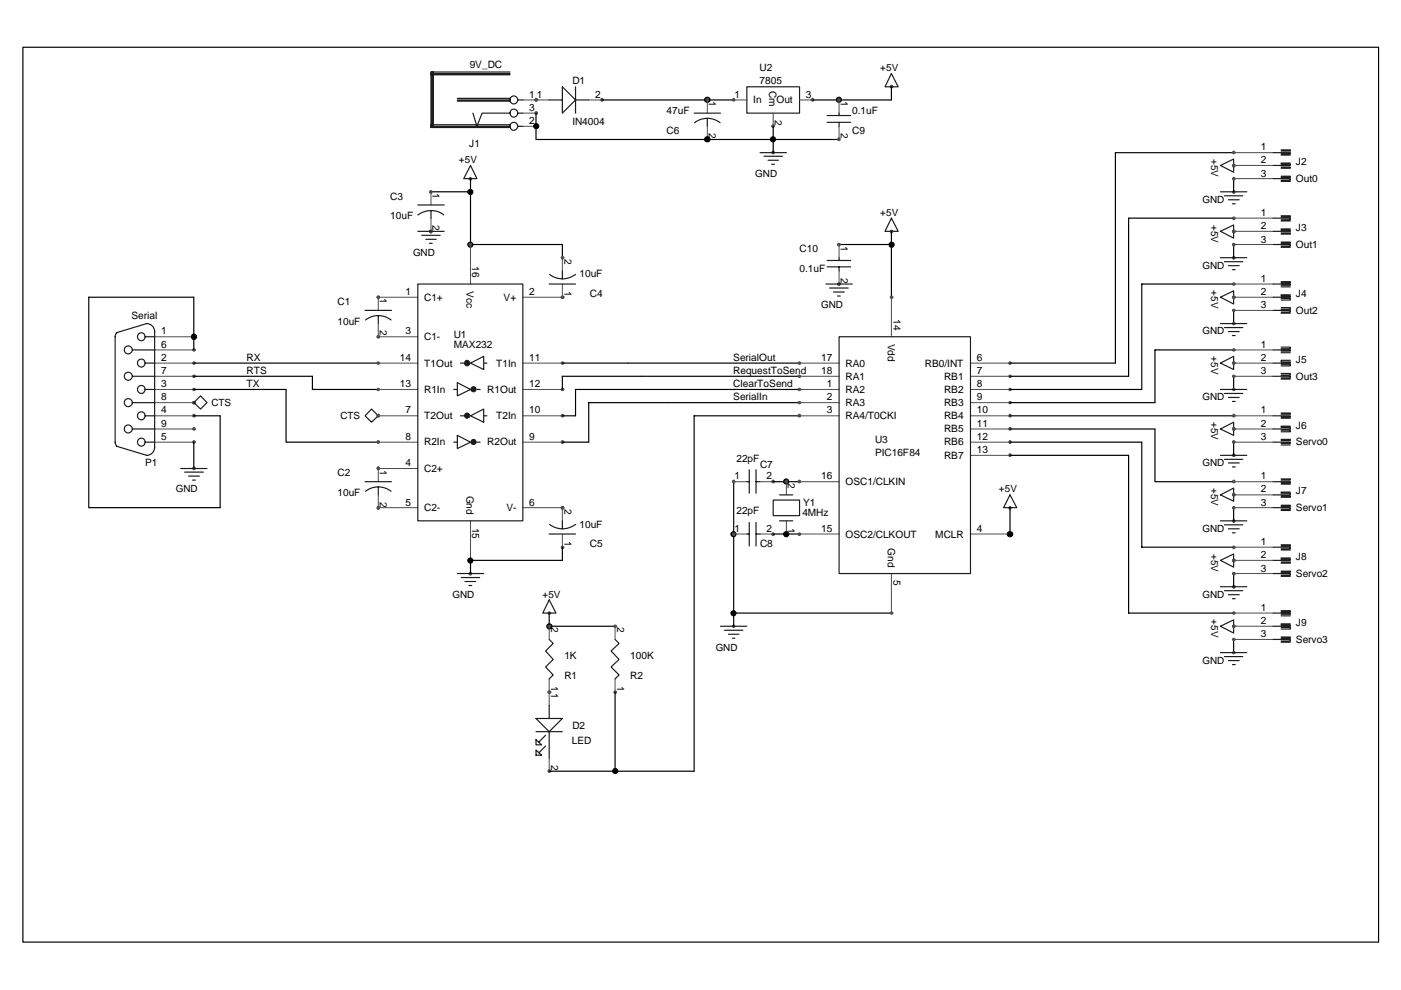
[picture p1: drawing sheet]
<svg xmlns="http://www.w3.org/2000/svg" width="297mm" height="210mm" viewBox="0 0 297 210" stroke-linecap="round" stroke-linejoin="round" font-family="sans-serif">
<g fill="none" stroke="#000" stroke-width=".25">
<path d="M4.9 10h287.4v189.7h-287.4zM189 18.4v2.8h-16.7M99.8 37.9v13.9h19.4v2.8M113.6 24v5.6h64.3M127.6 21.2h28M163.9 26.8v5.6M261.6 32.4h-25.1v44.6h-22.4M261.6 37.9v2.8M91.4 40.7h8.4M177.9 51.8h11.1M189 49v14M261.6 46.3h-22.3v33.5h-25.2"/>
<path d="M261.6 51.8v2.8M41.1 74.2v-11.2h-22.3v44.6h27.9v-19.4h-5.6M41.1 77h39.1M41.1 79.8h25.1v2.8h14M119.2 77h50.3M169.5 79.8h-50.3v2.8M261.6 60.2h-19.5v22.4h-28M261.6 74.2h-16.7v11.2h-30.8M261.6 65.8v2.8M261.6 79.8v2.8M41.1 82.6h19.5v11.2h19.6M41.1 93.8v5.5"/>
<path d="M169.5 88.2h-22.3v75.3h-16.8v-16.8M169.5 82.6h-47.5v5.6h-2.8M169.5 85.4h-44.7v8.4h-5.6M214.1 91h30.8v11.1h16.7M214.1 88.2h47.5M214.1 93.8h28v22.2h19.5M214.1 96.5h25.2v33.5h22.3M261.6 93.8v2.7M119.2 116v2.8h-19.4v2.8M155.6 102.1v27.9h33.4M163.9 102.1h5.6M163.9 113.2h5.6"/>
<path d="M214.1 107.6v5.6M261.6 107.6v2.8M116.4 130v2.8h14M155.6 130v2.8M261.6 121.6v2.8M261.6 135.6v2.8M116.4 163.5h14"/>
</g>
<g fill="none" stroke="#4c4c4c" stroke-width=".21">
<path d="M110.9 26.8h2.7M110.9 24h2.7M110.9 21.2h5.5M124.8 21.2h2.8M150 21.2v2.8M150 26.8v2.8M155.6 21.2h2.7M163.9 24v2.8M169.5 21.2h2.8M177.9 21.2v2.8M177.9 26.8v2.8M261.6 32.4h8.3"/>
<path d="M261.6 35.1h8.3M261.6 37.9h8.3M91.4 40.7v2.8M91.4 46.3v2.7M99.8 51.8v8.4M119.2 54.6v2.8M177.9 51.8v2.8M177.9 57.4v2.8M261.6 46.3h8.3M261.6 49h8.3M261.6 51.8h8.3M32.8 79.8h8.3"/>
<path d="M32.8 77h8.3M32.8 74.2h8.3M32.8 71.4h8.3M80.2 77h8.4M80.2 68.6v2.8h8.4M88.6 63h-8.4v2.8M110.9 77h8.3M119.2 60.2v2.8h-8.3M169.5 79.8h8.4M169.5 77h8.4M189 63v8.4M205.8 79.8h8.3"/>
<path d="M205.8 77h8.3M261.6 79.8h8.3M261.6 77h8.3M261.6 74.2h8.3M261.6 63h8.3M261.6 60.2h8.3M261.6 65.8h8.3M32.8 93.8h8.3M32.8 91h8.3M32.8 88.2h8.3M32.8 85.4h8.3M32.8 82.6h8.3"/>
<path d="M80.2 93.8h8.4M80.2 88.2h8.4M80.2 82.6h8.4M88.6 99.3h-8.4v2.8M110.9 93.8h8.3M110.9 88.2h8.3M110.9 82.6h8.3M169.5 88.2h8.4M169.5 85.4h8.4M169.5 82.6h8.4M205.8 93.8h8.3M205.8 91h8.3"/>
<path d="M205.8 88.2h8.3M205.8 85.4h8.3M205.8 82.6h8.3M205.8 96.5h8.3M261.6 93.8h8.3M261.6 91h8.3M261.6 88.2h8.3M80.2 104.9v2.7h8.4M99.8 110.4v8.4M110.9 107.6h8.3v2.8M119.2 113.2v2.8M155.6 102.1h2.7"/>
<path d="M155.6 113.2h2.7M161.1 102.1h2.8M161.1 113.2h2.8M166.7 102.1v2.8M166.7 110.4v2.8M169.5 102.1h8.4M169.5 113.2h8.4M205.8 113.2h8.3M261.6 107.6h8.3M261.6 102.1h8.3M261.6 104.9h8.3M261.6 116h8.3"/>
<path d="M261.6 118.8h8.3M116.4 132.8v2.8M130.4 132.8v2.8M189 121.6v8.4M261.6 121.6h8.3M261.6 130h8.3M261.6 132.8h8.3M261.6 135.6h8.3M116.4 144v5.5M130.4 144v2.7M116.4 160.7v2.8"/>
</g>
<g fill="#4c4c4c" stroke="#4c4c4c" stroke-width=".21">
<path d="M40.9 85.2h.5v.3l-.5 .1z" fill-rule="evenodd"/>
<path d="M40.9 82.4h.5v.3l-.5 .1z" fill-rule="evenodd"/>
<path d="M40.9 79.6h.5v.3l-.5 .1z" fill-rule="evenodd"/>
<path d="M40.9 76.8h.5v.3l-.5 .1z" fill-rule="evenodd"/>
<path d="M40.9 74l.5 .1v.2l-.5 .1z" fill-rule="evenodd"/>
<path d="M40.9 71.2l.5 .1v.2l-.5 .1z" fill-rule="evenodd"/>
<path d="M40.9 85.2h.5v.3l-.5 .1z" fill-rule="evenodd"/>
<path d="M119.1 62.8l.4 .1v.3h-.4z" fill-rule="evenodd"/>
<path d="M119.1 82.4h.4v.3l-.4 .1z" fill-rule="evenodd"/>
<path d="M119.1 76.8h.4v.3l-.4 .1z" fill-rule="evenodd"/>
<path d="M116.3 129.8h.4v.3l-.4 .1z" fill-rule="evenodd"/>
<path d="M116.3 146.6h.4v.3h-.4z" fill-rule="evenodd"/>
<path d="M116.3 132.6h.4v.3l-.4 .1z" fill-rule="evenodd"/>
<path d="M116.3 146.6h.4v.3h-.4z" fill-rule="evenodd"/>
<path d="M119.1 62.8l.4 .1v.3h-.4z" fill-rule="evenodd"/>
<path d="M188.8 129.8h.5v.3l-.5 .1z" fill-rule="evenodd"/>
<path d="M188.8 62.8l.5 .1v.3h-.5z" fill-rule="evenodd"/>
<path d="M261.4 62.8l.4 .1v.3h-.4z" fill-rule="evenodd"/>
<path d="M261.4 68.4l.4 .1v.2l-.4 .1z" fill-rule="evenodd"/>
<path d="M261.4 76.8h.4v.3l-.4 .1z" fill-rule="evenodd"/>
<path d="M261.4 82.4h.4v.3l-.4 .1z" fill-rule="evenodd"/>
<path d="M261.4 132.6h.4v.3l-.4 .1z" fill-rule="evenodd"/>
<path d="M261.4 138.2h.4v.3l-.4 .1z" fill-rule="evenodd"/>
<path d="M261.4 60l.4 .1v.3h-.4z" fill-rule="evenodd"/>
<path d="M261.4 62.8l.4 .1v.3h-.4z" fill-rule="evenodd"/>
<path d="M261.4 65.6l.4 .1v.3h-.4z" fill-rule="evenodd"/>
<path d="M261.4 74l.4 .1v.2l-.4 .1z" fill-rule="evenodd"/>
<path d="M261.4 76.8h.4v.3l-.4 .1z" fill-rule="evenodd"/>
<path d="M261.4 79.6h.4v.3l-.4 .1z" fill-rule="evenodd"/>
<path d="M261.4 129.8h.4v.3l-.4 .1z" fill-rule="evenodd"/>
<path d="M261.4 132.6h.4v.3l-.4 .1z" fill-rule="evenodd"/>
<path d="M261.4 135.4h.4v.3l-.4 .1z" fill-rule="evenodd"/>
<circle cx="41.1" cy="93.7" r=".29"/>
<circle cx="41.1" cy="90.9" r=".29"/>
<circle cx="41.1" cy="88.1" r=".29"/>
<circle cx="41.1" cy="99.3" r=".29"/>
<circle cx="80.2" cy="63" r=".26"/>
<circle cx="80.2" cy="71.4" r=".26"/>
<circle cx="80.2" cy="88.1" r=".27"/>
<circle cx="80.2" cy="99.3" r=".28"/>
<circle cx="80.2" cy="107.7" r=".28"/>
<circle cx="91.3" cy="40.7" r=".29"/>
<circle cx="91.3" cy="49.1" r=".31"/>
<circle cx="99.7" cy="37.9" r=".29"/>
<circle cx="99.7" cy="51.9" r=".3"/>
<circle cx="99.7" cy="118.9" r=".3"/>
<circle cx="119.3" cy="107.7" r=".29"/>
<circle cx="80.2" cy="82.6" r=".26"/>
<circle cx="119.3" cy="93.7" r=".29"/>
<circle cx="80.2" cy="93.7" r=".27"/>
<circle cx="119.3" cy="88.1" r=".29"/>
<circle cx="80.2" cy="77" r=".26"/>
<circle cx="99.7" cy="121.6" r=".3"/>
<circle cx="113.7" cy="26.7" r=".29"/>
<circle cx="113.7" cy="24" r=".29"/>
<circle cx="113.7" cy="21.2" r=".29"/>
<circle cx="127.6" cy="21.2" r=".29"/>
<circle cx="116.5" cy="163.5" r=".29"/>
<circle cx="119.3" cy="54.7" r=".3"/>
<circle cx="119.3" cy="116.1" r=".29"/>
<circle cx="130.4" cy="146.7" r=".28"/>
<circle cx="130.4" cy="132.8" r=".28"/>
<circle cx="150" cy="21.2" r=".27"/>
<circle cx="149.9" cy="29.5" r=".28"/>
<circle cx="155.6" cy="132.8" r=".26"/>
<circle cx="155.6" cy="21.2" r=".27"/>
<circle cx="172.3" cy="21.2" r=".28"/>
<circle cx="163.9" cy="26.7" r=".29"/>
<circle cx="155.5" cy="102.1" r=".28"/>
<circle cx="163.9" cy="102.1" r=".29"/>
<circle cx="155.5" cy="113.3" r=".28"/>
<circle cx="163.9" cy="113.3" r=".29"/>
<circle cx="163.9" cy="32.3" r=".29"/>
<circle cx="166.7" cy="113.3" r=".29"/>
<circle cx="166.7" cy="102.1" r=".29"/>
<circle cx="177.9" cy="21.2" r=".28"/>
<circle cx="177.9" cy="29.5" r=".28"/>
<circle cx="177.9" cy="51.9" r=".3"/>
<circle cx="177.9" cy="60.2" r=".27"/>
<circle cx="189" cy="18.4" r=".29"/>
<circle cx="189" cy="49.1" r=".3"/>
<circle cx="169.5" cy="77" r=".27"/>
<circle cx="169.5" cy="79.8" r=".27"/>
<circle cx="169.5" cy="82.6" r=".27"/>
<circle cx="169.5" cy="85.4" r=".27"/>
<circle cx="169.5" cy="88.1" r=".28"/>
<circle cx="169.5" cy="102.1" r=".28"/>
<circle cx="169.5" cy="113.3" r=".29"/>
<circle cx="214.1" cy="77" r=".26"/>
<circle cx="214.1" cy="79.8" r=".26"/>
<circle cx="214.1" cy="82.6" r=".26"/>
<circle cx="214.1" cy="85.4" r=".26"/>
<circle cx="214.1" cy="88.1" r=".27"/>
<circle cx="214.1" cy="90.9" r=".27"/>
<circle cx="214.1" cy="93.7" r=".27"/>
<circle cx="214.1" cy="96.5" r=".27"/>
<circle cx="214.1" cy="113.3" r=".28"/>
<circle cx="214.1" cy="107.7" r=".28"/>
<circle cx="261.6" cy="35.1" r=".29"/>
<circle cx="261.6" cy="40.7" r=".29"/>
<circle cx="261.6" cy="49.1" r=".3"/>
<circle cx="261.6" cy="54.7" r=".3"/>
<circle cx="261.6" cy="90.9" r=".29"/>
<circle cx="261.6" cy="96.5" r=".29"/>
<circle cx="261.6" cy="104.9" r=".29"/>
<circle cx="261.6" cy="110.5" r=".29"/>
<circle cx="261.6" cy="118.8" r=".3"/>
<circle cx="261.6" cy="124.4" r=".3"/>
<circle cx="261.6" cy="32.3" r=".29"/>
<circle cx="261.6" cy="37.9" r=".29"/>
<circle cx="261.6" cy="46.3" r=".3"/>
<circle cx="261.6" cy="51.9" r=".3"/>
<circle cx="261.6" cy="88.1" r=".29"/>
<circle cx="261.6" cy="93.7" r=".29"/>
<circle cx="261.6" cy="102.1" r=".29"/>
<circle cx="261.6" cy="107.7" r=".29"/>
<circle cx="261.6" cy="116.1" r=".29"/>
<circle cx="261.6" cy="121.6" r=".3"/>
</g>
<g fill="none" stroke="#1b1b1b" stroke-width=".25">
<path d="M91.4 15.6h16.7M91.4 15.9h16.7M91.6 15.3v11.7M91.9 15.3v11.7M108.1 15.3h-16.7v11.7h16.7M119.2 18.4l2.8 2.8-2.8 2.8zM122 18.4v5.6M158.3 18.4h11.2v5.6h-11.2zM189 15.6l1.4 2.8h-2.8zM91.4 26.8h16.7M91.4 26.4h16.7M97 21.4h11.1"/>
<path d="M97 21.2h11.1M97 20.9h11.1M99.8 35.1l1.3 2.8h-2.8zM100.3 24l.8 2.8 1.1-2.8h5.9M109.7 26.8h1.2M109.7 21.2h1.2M109.7 24h1.2M116.4 21.2h2.8M122 21.2h2.8M147.2 24h5.6M147.3 26a4.4 4.4 0 0 1 5.4 0M150 25.1v1.7"/>
<path d="M161.1 32.4h5.6M162 33.1h3.9M162.8 34h2.2M163.6 34.8h.6M175.4 25.9h5M175.4 24.5h5M177.9 24v.5M177.9 25.9v.9M258.8 35.1l2.8-1.4v2.8zM269.9 32.4h3.7v.2h-2M269.9 37.9h3.7v.3h-2M271.6 31.8h2v.2h-2"/>
<path d="M271.6 35.4h2v.3h-2M271.6 37.4h2v.2h-2M271.6 32.9h2M271.6 38.5h2M273.6 34.6h-2v.2h2v.3h-3.7M88.6 45.6a4.5 4.5 0 0 1 5.5 0M88.6 43.5h5.6M88.6 49h5.6M89.4 49.9h3.9M90.3 50.7h2.2M91 51.6h.6M91.4 44.6v1.7"/>
<path d="M116.5 58.2a4.5 4.5 0 0 0 5.5 0M119.2 57.4v1.7M175.4 56.6h5M175.4 55.2h5M177.9 54.6v.6M177.9 56.6v.8M189 46.3l1.4 2.7h-2.8zM258.8 49l2.8-1.3v2.8zM258.8 40.7h5.5M258.8 54.6h5.5M259.6 41.5h3.9M259.6 55.5h3.9"/>
<path d="M260.5 42.4h2.2M260.5 56.3h2.2M261.3 43.2h.6M261.3 57.2h.6M269.9 46.3h3.7v.3h-2M269.9 51.8h3.7v.4h-2M271.6 45.7h2v.3h-2M271.6 49.4h2v.2h-2M271.6 51.3h2v.3h-2M271.6 59.7h2v.3h-2M271.6 46.8h2M271.6 52.4h2"/>
<path d="M273.6 48.5h-2v.3h2v.2h-3.7M24.7 70.6l-.3 .8v22.4l.3 .7M28.1 79.8h4.7M28.1 74.2h4.7M30.8 77h2M30.8 71.4h2M32.8 70.2v24.7a1.7 1.7 0 0 1-1.7 1.6l-6.4-1.9M32.8 70.3a1.7 1.7 0 0 0-1.7-1.7l-6.4 2M77.4 65.8h5.6M77.5 67.8a4.4 4.4 0 0 1 5.4 0M80.2 66.9v1.7M88.6 60.2h22.3v50.2h-22.3z"/>
<path d="M97.6 77h.7M99.8 77l2.8-1.5v2.8zM102.6 77h.6M116.4 60.2h5.6M175.1 60.2h5.6M175.9 61.1h4M176.7 61.9h2.3M177.6 62.8h.6M177.9 71.4h27.9v50.2h-27.9zM258.8 63l2.8-1.3v2.8zM258.8 77l2.8-1.5v2.8zM258.8 68.6h5.5"/>
<path d="M259.6 69.5h3.9M260.5 70.3h2.2M261.3 71.1h.6M269.9 60.2h3.7v.3h-2M269.9 65.8h3.7v.4h-2M269.9 74.2h3.7v.2h-2M269.9 79.8h3.7v.3h-2M271.6 63.3h2v.3h-2M271.6 65.2h2v.4h-2M271.6 73.6h2v.3h-2M271.6 77.2h2v.4h-2M271.6 79.2h2v.3h-2"/>
<path d="M271.6 60.8h2M271.6 66.4h2M271.6 74.8h2M273.6 62.5h-2v.3h2v.2h-3.7M273.6 76.4h-2v.3h2v.3h-3.7M28.1 91h4.7M28.1 85.4h4.7M30.8 93.8h2M30.8 88.2h2M30.8 82.6h2M38.3 99.3h5.6M42.5 83.9l1.4 1.5-1.4 1.3-1.4-1.3z"/>
<path d="M78.8 86.7l1.4 1.5-1.4 1.3-1.4-1.3zM96.2 93.8h.8M96.2 82.6h.8M97 81.1l2.8 1.5-2.8 1.3zM97 92.3l2.8 1.5-2.8 1.3zM97.6 88.2h.7M99.8 88.2l2.8-1.5v2.8zM101.1 93.8h.7M101.1 82.6h.7M102.6 88.2h.6M158.9 99.6v5M160.3 99.6v5"/>
<path d="M258.8 91l2.8-1.5v2.8zM258.8 82.6h5.5M258.8 96.5h5.5M259.6 83.4h3.9M259.6 97.4h3.9M260.5 84.3h2.2M260.5 98.2h2.2M261.3 85.1h.6M261.3 99h.6M269.9 88.2h3.7v.2h-2M269.9 93.8h3.7v.2h-2M271.6 87.6h2v.2h-2"/>
<path d="M271.6 91.2h2v.3h-2M271.6 93.2h2v.2h-2M271.6 80.4h2M271.6 88.7h2M271.6 94.3h2M273.6 90.4h-2v.2h2v.4h-3.7M39.1 100.1h4M40 100.9h2.3M40.8 101.8h.6M77.4 102.1h5.6M77.5 104.2a4.4 4.4 0 0 1 5.4 0M80.2 103.2v1.7"/>
<path d="M116.4 113.2h5.6M116.5 111.2a4.5 4.5 0 0 0 5.5 0M119.2 110.4v1.7M158.3 102.1h.6M158.3 113.2h.6M158.9 110.8v5M160.3 102.1h.8M160.3 113.2h.8M160.3 110.8v5M163.9 106h5.6v3.3h-5.6zM165.3 110.4h2.8M165.3 104.9h2.8"/>
<path d="M214.1 104.9l1.5 2.7h-2.8zM258.8 104.9l2.8-1.4v2.8zM258.8 118.8l2.8-1.3v2.8zM258.8 110.4h5.5M259.6 111.3h3.9M260.5 112.1h2.2M261.3 113h.6M269.9 102.1h3.7v.3h-2M269.9 107.6h3.7v.4h-2M269.9 116h3.7v.4h-2M271.6 101.5h2v.3h-2M271.6 105.2h2v.2h-2"/>
<path d="M271.6 107.1h2v.3h-2M271.6 115.5h2v.3h-2M271.6 119.1h2v.3h-2M271.6 102.6h2M271.6 108.2h2M271.6 116.6h2M273.6 104.3h-2v.3h2v.3h-3.7M273.6 118.3h-2v.3h2v.2h-3.7M97 121.6h5.6M97.8 122.5h3.9M98.6 123.3h2.3M99.4 124.1h.6"/>
<path d="M116.4 127.2l1.5 2.8h-2.8zM116.4 135.6l.9 .8-1.6 1.6 1.6 1.8-1.6 1.6 1.6 1.7-.9 .9M130.4 135.6l.9 .8-1.7 1.6 1.7 1.8-1.7 1.6 1.7 1.7-.9 .9M152.8 132.8h5.5M153.6 133.6h3.9M154.5 134.5h2.2M155.3 135.3h.5M258.8 132.8l2.8-1.4v2.8zM258.8 124.4h5.5M258.8 138.4h5.5M259.6 125.2h3.9M259.6 139.2h3.9"/>
<path d="M260.5 126.1h2.2M261.3 126.9h.6M269.9 121.6h3.7v.3h-2M269.9 130h3.7v.2h-2M269.9 135.6h3.7v.3h-2M271.6 121.1h2v.3h-2M271.6 129.5h2v.2h-2M271.6 133h2v.4h-2M271.6 135.1h2v.2h-2M271.6 122.2h2M271.6 130.6h2M271.6 136.2h2"/>
<path d="M273.6 132.3h-2v.2h2v.3h-3.7M113.6 152.3h5.6l-2.8 2.8zM113.6 156.8l1.2 1.1h-1.2zM113.6 159l1.2 1.1h-1.2zM113.6 155.1h5.6M115.7 155.9l-1.5 1.4M115.7 158.2l-1.5 1.4M116.4 149.5v2.8M116.4 155.1v5.6M260.5 140.1h2.2M261.3 140.9h.6"/>
<circle cx="108.9" cy="26.8" r=".84"/>
<circle cx="108.9" cy="24" r=".84"/>
<circle cx="108.9" cy="21.2" r=".84"/>
<circle cx="27.2" cy="74.2" r=".85"/>
<circle cx="27.2" cy="79.8" r=".85"/>
<circle cx="29.9" cy="77" r=".84"/>
<circle cx="29.9" cy="71.4" r=".83"/>
<circle cx="27.2" cy="90.9" r=".85"/>
<circle cx="27.2" cy="85.4" r=".85"/>
<circle cx="29.9" cy="93.8" r=".84"/>
<circle cx="29.9" cy="82.6" r=".84"/>
<circle cx="29.9" cy="88.2" r=".84"/>
</g>
<g fill="#000" stroke="#000" stroke-width=".21">
<circle cx="113.7" cy="26.7" r=".55"/>
<circle cx="150" cy="21.1" r=".57"/>
<circle cx="150" cy="29.5" r=".57"/>
<circle cx="163.9" cy="29.5" r=".54"/>
<circle cx="177.9" cy="21.2" r=".54"/>
<circle cx="99.7" cy="40.7" r=".55"/>
<circle cx="99.7" cy="51.9" r=".55"/>
<circle cx="189" cy="51.9" r=".55"/>
<circle cx="41.1" cy="71.4" r=".58"/>
<circle cx="99.7" cy="118.9" r=".55"/>
<circle cx="155.5" cy="113.3" r=".55"/>
<circle cx="166.7" cy="102.1" r=".54"/>
<circle cx="166.7" cy="113.3" r=".55"/>
<circle cx="214.1" cy="113.2" r=".58"/>
<circle cx="116.5" cy="132.8" r=".56"/>
<circle cx="155.5" cy="130" r=".55"/>
<circle cx="130.4" cy="163.5" r=".55"/>
</g>
<g fill="#1b1b1b" stroke="#1b1b1b" stroke-width=".21">
<circle cx="99" cy="77" r=".58"/>
<circle cx="99" cy="88.1" r=".55"/>
<circle cx="100.4" cy="82.5" r=".54"/>
<circle cx="100.4" cy="93.7" r=".54"/>
</g>
<g font-size="2.1">
<text x="99.6" y="14.3">9V_DC</text>
<text x="121.3" y="17.7">D1</text>
<text x="161.1" y="15.1">U2</text>
<text x="161.1" y="17.9">7805</text>
<text x="186.6" y="15.1">+5V</text>
<text x="112.2" y="23.5">3</text>
<text x="112.2" y="20.7">1</text>
<text x="113.8" y="20.7">1</text>
<text x="126.2" y="20.7">2</text>
<text x="150.3" y="21.4" transform="rotate(90 150.3 21.4)">1</text>
<text x="155.7" y="20.7">1</text>
<text x="159.7" y="21.9">In</text>
<text x="163.1" y="19.2" transform="rotate(90 163.1 19.2)">Cm</text>
<text x="164.6" y="21.9">Out</text>
<text x="170.9" y="20.7">3</text>
<text x="178.2" y="21.4" transform="rotate(90 178.2 21.4)">1</text>
<text x="112.2" y="26.3">2</text>
<text x="121.3" y="26.5">IN4004</text>
<text x="141.3" y="28.4">C6</text>
<text x="141.3" y="24.2">47uF</text>
<text x="150.3" y="28.2" transform="rotate(90 150.3 28.2)">2</text>
<text x="164.3" y="25.4" transform="rotate(90 164.3 25.4)">2</text>
<text x="178.2" y="28.2" transform="rotate(90 178.2 28.2)">2</text>
<text x="180.7" y="28.4">C9</text>
<text x="180.7" y="24.2">0.1uF</text>
<text x="97.3" y="34.7">+5V</text>
<text x="99.5" y="31.2">J1</text>
<text x="256.8" y="33.6" transform="rotate(90 256.8 33.6)">+5V</text>
<text x="267.3" y="31.9">1</text>
<text x="267.3" y="34.7">2</text>
<text x="274.8" y="35.1">J2</text>
<text x="91.7" y="40.9" transform="rotate(90 91.7 40.9)">1</text>
<text x="160.1" y="37.4">GND</text>
<text x="267.3" y="37.4">3</text>
<text x="274.8" y="38.6">Out0</text>
<text x="82.7" y="42.4">C3</text>
<text x="82.7" y="46.5">10uF</text>
<text x="91.7" y="47.7" transform="rotate(90 91.7 47.7)">2</text>
<text x="186.6" y="45.8">+5V</text>
<text x="254.9" y="43">GND</text>
<text x="256.8" y="47.6" transform="rotate(90 256.8 47.6)">+5V</text>
<text x="267.3" y="45.8">1</text>
<text x="169.5" y="53.5">C10</text>
<text x="178.2" y="52.1" transform="rotate(90 178.2 52.1)">1</text>
<text x="267.3" y="48.6">2</text>
<text x="267.3" y="51.4">3</text>
<text x="274.8" y="49">J3</text>
<text x="274.8" y="52.6">Out1</text>
<text x="87.6" y="54.2">GND</text>
<text x="100.1" y="56.5" transform="rotate(90 100.1 56.5)">16</text>
<text x="119.7" y="54.9" transform="rotate(90 119.7 54.9)">2</text>
<text x="122.9" y="58.8">10uF</text>
<text x="169.5" y="57.7">0.1uF</text>
<text x="178.2" y="58.9" transform="rotate(90 178.2 58.9)">2</text>
<text x="254.9" y="57">GND</text>
<text x="267.3" y="59.8">1</text>
<text x="71.6" y="64.6">C1</text>
<text x="80.5" y="63.3" transform="rotate(90 80.5 63.3)">1</text>
<text x="86" y="62.6">1</text>
<text x="89.9" y="63.8">C1+</text>
<text x="98.9" y="61.7" transform="rotate(90 98.9 61.7)">Vcc</text>
<text x="106.8" y="63.8">V+</text>
<text x="112.2" y="62.6">2</text>
<text x="119.7" y="61.7" transform="rotate(90 119.7 61.7)">1</text>
<text x="125.1" y="63">C4</text>
<text x="174.1" y="65.4">GND</text>
<text x="256.8" y="61.6" transform="rotate(90 256.8 61.6)">+5V</text>
<text x="267.3" y="62.6">2</text>
<text x="267.3" y="65.4">3</text>
<text x="274.8" y="62.9">J4</text>
<text x="27.9" y="67.7">Serial</text>
<text x="34.1" y="70.9">1</text>
<text x="71.6" y="68.9">10uF</text>
<text x="80.5" y="70" transform="rotate(90 80.5 70)">2</text>
<text x="86" y="70.9">3</text>
<text x="96.2" y="71.7">U1</text>
<text x="189.4" y="67.7" transform="rotate(90 189.4 67.7)">14</text>
<text x="254.9" y="70.9">GND</text>
<text x="274.8" y="66.6">Out2</text>
<text x="34.1" y="76.5">2</text>
<text x="34.1" y="73.7">6</text>
<text x="52.3" y="76.5">RX</text>
<text x="84.8" y="76.5">14</text>
<text x="89.9" y="77.7">T1Out</text>
<text x="89.9" y="72.2">C1-</text>
<text x="96.2" y="73.7">MAX232</text>
<text x="105.2" y="77.7">T1In</text>
<text x="112.2" y="76.5">11</text>
<text x="155.5" y="76.5">SerialOut</text>
<text x="174.1" y="76.5">17</text>
<text x="179.3" y="77.7">RA0</text>
<text x="188.2" y="72.8" transform="rotate(90 188.2 72.8)">Vdd</text>
<text x="196.1" y="77.7">RB0/INT</text>
<text x="207.1" y="76.5">6</text>
<text x="256.8" y="75.5" transform="rotate(90 256.8 75.5)">+5V</text>
<text x="267.3" y="73.7">1</text>
<text x="267.3" y="76.5">2</text>
<text x="274.8" y="76.9">J5</text>
<text x="34.1" y="82.1">3</text>
<text x="34.1" y="79.3">7</text>
<text x="52.3" y="79.3">RTS</text>
<text x="52.3" y="82.1">TX</text>
<text x="84.8" y="82.1">13</text>
<text x="89.9" y="83.3">R1In</text>
<text x="103.3" y="83.3">R1Out</text>
<text x="112.2" y="82.1">12</text>
<text x="155.5" y="79.3">RequestToSend</text>
<text x="155.5" y="82.1">ClearToSend</text>
<text x="174.1" y="79.3">18</text>
<text x="175.3" y="82.1">1</text>
<text x="179.3" y="80.5">RA1</text>
<text x="179.3" y="83.3">RA2</text>
<text x="200.2" y="80.5">RB1</text>
<text x="200.2" y="83.3">RB2</text>
<text x="207.1" y="79.3">7</text>
<text x="207.1" y="82.1">8</text>
<text x="267.3" y="79.3">3</text>
<text x="274.8" y="80.5">Out3</text>
<text x="34.1" y="87.7">4</text>
<text x="34.1" y="84.9">8</text>
<text x="44.8" y="86">CTS</text>
<text x="72.2" y="88.9">CTS</text>
<text x="86" y="87.7">7</text>
<text x="89.9" y="88.8">T2Out</text>
<text x="105.2" y="88.8">T2In</text>
<text x="112.2" y="87.7">10</text>
<text x="155.5" y="84.9">SerialIn</text>
<text x="175.3" y="84.9">2</text>
<text x="175.3" y="87.7">3</text>
<text x="179.3" y="86">RA3</text>
<text x="179.3" y="88.8">RA4/T0CKI</text>
<text x="200.2" y="86">RB3</text>
<text x="200.2" y="88.8">RB4</text>
<text x="207.1" y="84.9">9</text>
<text x="207.1" y="87.7">10</text>
<text x="254.9" y="84.9">GND</text>
<text x="256.8" y="89.4" transform="rotate(90 256.8 89.4)">+5V</text>
<text x="267.3" y="87.7">1</text>
<text x="34.1" y="93.2">5</text>
<text x="34.1" y="90.4">9</text>
<text x="86" y="93.2">8</text>
<text x="89.9" y="94.4">R2In</text>
<text x="103.3" y="94.4">R2Out</text>
<text x="112.2" y="93.2">9</text>
<text x="185.5" y="93.9">U3</text>
<text x="200.2" y="91.6">RB5</text>
<text x="200.2" y="94.4">RB6</text>
<text x="207.1" y="90.4">11</text>
<text x="207.1" y="93.2">12</text>
<text x="267.3" y="90.4">2</text>
<text x="267.3" y="93.2">3</text>
<text x="274.8" y="90.9">J6</text>
<text x="274.8" y="94.4">Servo0</text>
<text x="30.8" y="98.8">P1</text>
<text x="71.6" y="100.9">C2</text>
<text x="80.5" y="99.6" transform="rotate(90 80.5 99.6)">1</text>
<text x="86" y="98.8">4</text>
<text x="89.9" y="100">C2+</text>
<text x="155.7" y="101.6">1</text>
<text x="156.1" y="97.9">22pF</text>
<text x="161.1" y="99.3">C7</text>
<text x="162.5" y="101.6">2</text>
<text x="174.1" y="101.6">16</text>
<text x="185.5" y="96.7">PIC16F84</text>
<text x="200.2" y="97.2">RB7</text>
<text x="207.1" y="96">13</text>
<text x="254.9" y="98.8">GND</text>
<text x="267.3" y="101.6">1</text>
<text x="37.3" y="104.4">GND</text>
<text x="71.6" y="105.1">10uF</text>
<text x="80.5" y="106.4" transform="rotate(90 80.5 106.4)">2</text>
<text x="86" y="107.2">5</text>
<text x="98.9" y="105.1" transform="rotate(90 98.9 105.1)">Gnd</text>
<text x="112.2" y="107.2">6</text>
<text x="119.7" y="107.9" transform="rotate(90 119.7 107.9)">2</text>
<text x="167.1" y="102.4" transform="rotate(90 167.1 102.4)">2</text>
<text x="170.3" y="107.2">Y1</text>
<text x="179.3" y="102.8">OSC1/CLKIN</text>
<text x="211.8" y="104.4">+5V</text>
<text x="256.8" y="103.4" transform="rotate(90 256.8 103.4)">+5V</text>
<text x="267.3" y="104.4">2</text>
<text x="267.3" y="107.2">3</text>
<text x="274.8" y="104.8">J7</text>
<text x="89.9" y="108.4">C2-</text>
<text x="100.1" y="111.9" transform="rotate(90 100.1 111.9)">15</text>
<text x="107.4" y="108.4">V-</text>
<text x="122.9" y="111.9">10uF</text>
<text x="155.7" y="112.8">1</text>
<text x="156.1" y="109.1">22pF</text>
<text x="162.5" y="112.8">2</text>
<text x="167.1" y="111.9" transform="rotate(90 167.1 111.9)">1</text>
<text x="170.1" y="109.5">4MHz</text>
<text x="174.1" y="112.8">15</text>
<text x="179.3" y="114">OSC2/CLKOUT</text>
<text x="198.3" y="114">MCLR</text>
<text x="207.1" y="112.8">4</text>
<text x="254.9" y="112.8">GND</text>
<text x="274.8" y="108.4">Servo1</text>
<text x="119.7" y="114.7" transform="rotate(90 119.7 114.7)">1</text>
<text x="125.1" y="116">C5</text>
<text x="161.1" y="116">C8</text>
<text x="188.2" y="116.3" transform="rotate(90 188.2 116.3)">Gnd</text>
<text x="256.8" y="117.4" transform="rotate(90 256.8 117.4)">+5V</text>
<text x="267.3" y="115.6">1</text>
<text x="267.3" y="118.4">2</text>
<text x="274.8" y="118.7">J8</text>
<text x="189.4" y="123" transform="rotate(90 189.4 123)">5</text>
<text x="267.3" y="121.2">3</text>
<text x="274.8" y="122.4">Servo2</text>
<text x="95.9" y="126.8">GND</text>
<text x="115" y="126.8">+5V</text>
<text x="254.9" y="126.8">GND</text>
<text x="256.8" y="131.3" transform="rotate(90 256.8 131.3)">+5V</text>
<text x="267.3" y="129.6">1</text>
<text x="116.9" y="133" transform="rotate(90 116.9 133)">2</text>
<text x="130.8" y="133" transform="rotate(90 130.8 133)">2</text>
<text x="151.7" y="137.9">GND</text>
<text x="267.3" y="132.4">2</text>
<text x="267.3" y="135.2">3</text>
<text x="274.8" y="132.7">J9</text>
<text x="274.8" y="136.3">Servo3</text>
<text x="119.7" y="144">R1</text>
<text x="119.7" y="139.7">1K</text>
<text x="133.6" y="144">R2</text>
<text x="133.6" y="139.7">100K</text>
<text x="254.9" y="140.7">GND</text>
<text x="116.9" y="145.4" transform="rotate(90 116.9 145.4)">1</text>
<text x="116.9" y="147" transform="rotate(90 116.9 147)">1</text>
<text x="130.8" y="145.4" transform="rotate(90 130.8 145.4)">1</text>
<text x="121.3" y="154.6">D2</text>
<text x="121.3" y="157.7">LED</text>
<text x="116.9" y="162.2" transform="rotate(90 116.9 162.2)">2</text>
</g>
</svg>
